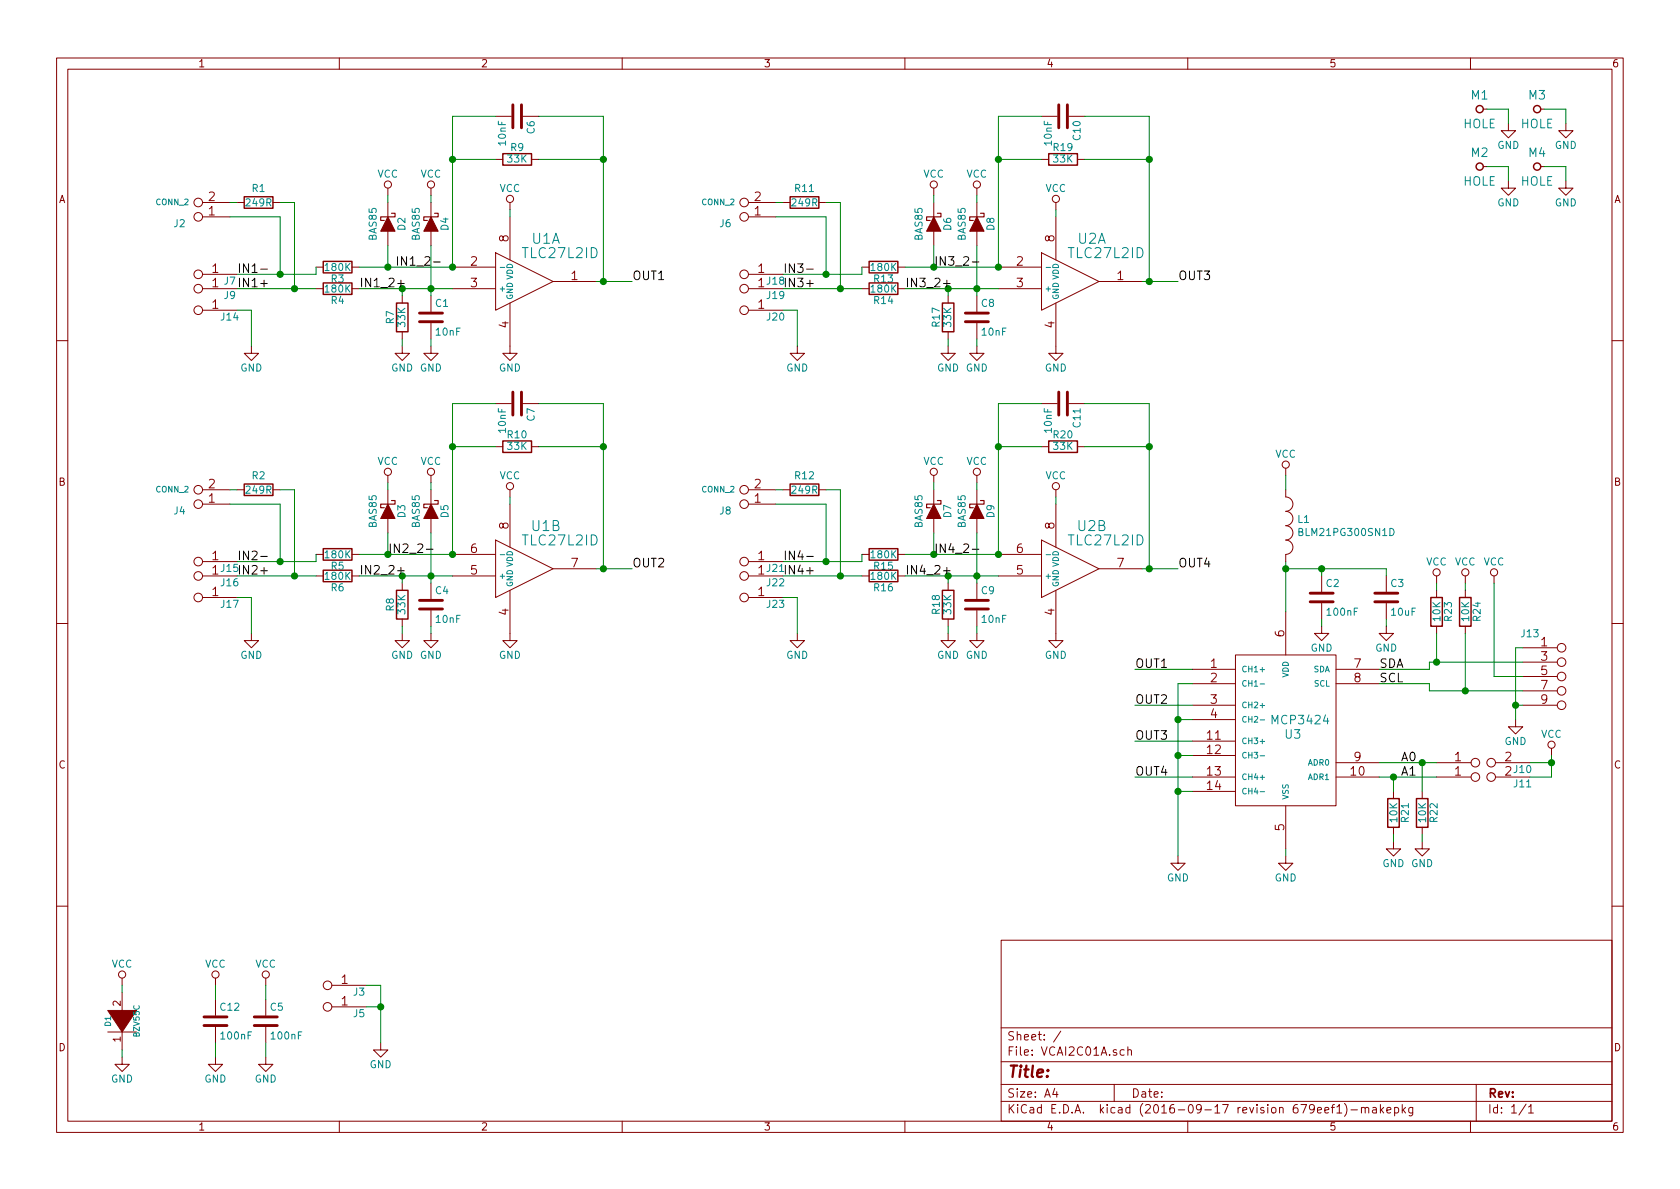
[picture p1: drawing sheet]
<svg xmlns="http://www.w3.org/2000/svg" width="297mm" height="210mm" viewBox="0 0 297 210" stroke-linecap="round" stroke-linejoin="round" font-family="sans-serif">
<g fill="none" stroke="#840000" stroke-width=".18">
<path d="M10 10.3h277v189.9h-277zM12 12.2h273v186.1h-273zM60 10.3v1.9M110 10.3v1.9M160 10.3v1.9M210 10.3v1.9M260 10.3v1.9M262.3 19.3h.6M272.4 19.3h.6M35.8 35.8h4.8M35.8 38.3h4.8M41.9 35.8h1.3"/>
<path d="M48.3 35.8h1.2M68.6 33.3v1.2M68.6 35.8v2.5M76.2 33.3v1.2M76.2 35.8v2.5M87.6 28.2h1.3M87.6 20.6h2.8M90.2 35.8v1.3M90.2 38.3v7.7M92.5 20.6h2.7M94 28.2h1.2M132.3 35.8h4.9"/>
<path d="M132.3 38.3h4.9M138.4 35.8h1.3M144.8 35.8h1.2M165.1 33.3v1.2M165.1 35.8v2.5M172.7 33.3v1.2M172.7 35.8v2.5M184.1 28.2h1.3M184.1 20.6h2.8M186.7 35.8v1.3M186.7 38.3v7.7M189 20.6h2.8"/>
<path d="M190.5 28.2h1.3M262.3 29.5h.6M266.7 21.8v1.3h1.3l-1.3 1.3-1.3-1.3h1.3M266.7 32v1.3h1.3l-1.3 1.2-1.3-1.2h1.3M272.4 29.5h.6M276.9 21.8v1.3h1.2l-1.2 1.3-1.3-1.3h1.3M276.9 32v1.3h1.2l-1.2 1.2-1.3-1.2h1.3M35.8 51h6.1M35.8 48.5h6.1M35.8 54.9h6.1M55.9 47.2h1.2M55.9 51h1.2"/>
<path d="M62.2 47.2h1.3M62.2 51h1.3M68.6 40.9v2.5M71.1 52.3v1.3M71.1 58.7v1.2M76.2 40.9v2.5M76.2 52.3v2.8M76.2 57.1v2.8M80 47.2h7.6M80 51h7.6M87.6 44.7l10.2 5.1-10.2 5.1zM90.2 53.6v8.9h1.2l-1.2 1.2-1.3-1.2h1.3"/>
<path d="M97.8 49.8h7.6M132.3 51h6.1M132.3 48.5h6.1M132.3 54.9h6.1M152.4 47.2h1.3M152.4 51h1.3M158.7 47.2h1.3M158.7 51h1.3M165.1 40.9v2.5M167.6 52.3v1.3M167.6 58.7v1.2M172.7 40.9v2.5"/>
<path d="M172.7 52.3v2.8M172.7 57.1v2.8M176.5 47.2h7.6M176.5 51h7.6M184.1 44.7l10.2 5.1-10.2 5.1zM186.7 53.6v8.9h1.3l-1.3 1.2-1.3-1.2h1.3M194.3 49.8h7.6M10 60.2h2M44.4 61.2v1.3h1.3l-1.3 1.2-1.2-1.2h1.2M71.1 61.2v1.3h1.3l-1.3 1.2-1.3-1.2h1.3M76.2 61.2v1.3h1.3l-1.3 1.2-1.3-1.2h1.3M87.6 79h1.3"/>
<path d="M87.6 71.4h2.8M92.5 71.4h2.7M94 79h1.2M141 61.2v1.3h1.2l-1.2 1.2-1.3-1.2h1.3M167.6 61.2v1.3h1.3l-1.3 1.2-1.2-1.2h1.2M172.7 61.2v1.3h1.3l-1.3 1.2-1.3-1.2h1.3M184.1 79h1.3M184.1 71.4h2.8M189 71.4h2.8M190.5 79h1.3M285 60.2h2M35.8 86.6h4.8"/>
<path d="M35.8 89.1h4.8M35.8 99.3h6.1M41.9 86.6h1.3M48.3 86.6h1.2M55.9 98h1.2M62.2 98h1.3M68.6 84.1v1.2M68.6 86.6v2.5M68.6 91.7v2.5M76.2 84.1v1.2M76.2 86.6v2.5M76.2 91.7v2.5"/>
<path d="M80 98h7.6M87.6 95.5l10.2 5.1-10.2 5.1zM90.2 86.6v1.3M90.2 89.1v7.7M132.3 86.6h4.9M132.3 89.1h4.9M132.3 99.3h6.1M138.4 86.6h1.3M144.8 86.6h1.2M152.4 98h1.3M158.7 98h1.3M165.1 84.1v1.2"/>
<path d="M165.1 86.6v2.5M165.1 91.7v2.5M172.7 84.1v1.2M172.7 86.6v2.5M172.7 91.7v2.5M176.5 98h7.6M184.1 95.5l10.2 5.1-10.2 5.1zM186.7 86.6v1.3M186.7 89.1v7.7M227.3 86.6v1.3a1.27 1.27 0 0 1 1.3 1.2 1.27 1.27 0 0 1-1.3 1.3 1.27 1.27 0 0 1 1.3 1.3 1.27 1.27 0 0 1-1.3 1.3 1.27 1.27 0 0 1 1.3 1.2 1.27 1.27 0 0 1-1.3 1.3 1.27 1.27 0 0 1 1.3 1.3 1.27 1.27 0 0 1-1.3 1.2v1.3M227.3 82.8v1.3M10 110.3h2"/>
<path d="M35.8 101.8h6.1M35.8 105.7h6.1M44.4 112v1.3h1.3l-1.3 1.2-1.2-1.2h1.2M55.9 101.8h1.2M62.2 101.8h1.3M71.1 112v1.3h1.3l-1.3 1.2-1.3-1.2h1.3M71.1 103.1v1.3M71.1 109.5v1.2M76.2 112v1.3h1.3l-1.3 1.2-1.3-1.2h1.3M76.2 103.1v2.8M76.2 107.9v2.8M80 101.8h7.6"/>
<path d="M90.2 104.4v8.9h1.2l-1.2 1.2-1.3-1.2h1.3M97.8 100.6h7.6M132.3 101.8h6.1M132.3 105.7h6.1M141 112v1.3h1.2l-1.2 1.2-1.3-1.2h1.3M152.4 101.8h1.3M158.7 101.8h1.3M167.6 112v1.3h1.3l-1.3 1.2-1.2-1.2h1.2M167.6 103.1v1.3M167.6 109.5v1.2M172.7 112v1.3h1.3l-1.3 1.2-1.3-1.2h1.3M172.7 103.1v2.8"/>
<path d="M172.7 107.9v2.8M176.5 101.8h7.6M186.7 104.4v8.9h1.3l-1.3 1.2-1.3-1.2h1.3M194.3 100.6h7.6M210.8 118.4h7.6M218.4 115.8h17.8v26.7h-17.8zM227.3 108.2v7.6M233.7 110.7v1.3h1.2l-1.2 1.3-1.3-1.3h1.3M233.7 101.8v2.8M233.7 106.7v2.8M236.2 118.4h7.6M245.1 110.7v1.3h1.3l-1.3 1.3-1.3-1.3h1.3"/>
<path d="M245.1 101.8v2.8M245.1 106.7v2.8M254 101.8v1.3M254 104.4v1.3M254 110.7v1.3M259.1 101.8v1.3M259.1 104.4v1.3M259.1 110.7v1.3M264.2 101.8v1.3M269.2 114.5h6.1M269.2 117.1h6.1M269.2 119.6h6.1"/>
<path d="M285 110.3h2M210.8 120.9h7.6M210.8 124.7h7.6M210.8 127.2h7.6M210.8 137.4h7.6M210.8 131.1h7.6M210.8 133.6h7.6M210.8 139.9h7.6M236.2 120.9h7.6M236.2 134.9h7.6M236.2 137.4h7.6M246.4 139.9v1.3"/>
<path d="M251.5 139.9v1.3M254 134.9h6.1M254 137.4h6.1M264.4 134.9h6.1M264.4 137.4h6.1M268 127.2v1.3h1.2l-1.2 1.3-1.3-1.3h1.3M269.2 124.7h6.1M269.2 122.2h6.1M274.3 132.3v1.3M208.3 151.4v1.2h1.2l-1.2 1.3-1.3-1.3h1.3M227.3 151.4v1.2h1.3l-1.3 1.3-1.2-1.3h1.2M227.3 142.5v7.6"/>
<path d="M246.4 148.8v1.3h1.2l-1.2 1.3-1.3-1.3h1.3M246.4 146.3v1.3M251.5 148.8v1.3h1.2l-1.2 1.3-1.3-1.3h1.3M251.5 146.3v1.3M10 160.2h2M21.6 173v1.2M21.6 175.5v3.8M38.1 173v1.2M38.1 176.8v2.8M47 173v1.2M47 176.8v2.8M58.7 178h6.1"/>
<path d="M58.7 174.2h6.1M177 166.3h108v32h-108zM285 160.2h2M19 182.5h5.1M21.6 186.9v1.3h1.3l-1.3 1.3-1.3-1.3h1.3M21.6 181.9v3.8M38.1 186.9v1.3h1.3l-1.3 1.3-1.3-1.3h1.3M38.1 181.6v2.8M47 186.9v1.3h1.3l-1.3 1.3-1.3-1.3h1.3M47 181.6v2.8M60 198.3v1.9M67.3 184.4v1.3h1.3l-1.3 1.2-1.3-1.2h1.3"/>
<path d="M110 198.3v1.9M160 198.3v1.9M177 194.8h108M177 191.8h108M177 187.8h108M177 181.8h108M186.5 192.5l-.4 1h1M186.8 193v1M187.6 182.3l-1.3 2M197 191.8v3M198.8 185.7l-.5-.1-.3 .3 .1 .6 .2 .1 .5-.1M199.4 185.7h.1a.37 .37 0 0 1 .6 .1v.8"/>
<path d="M199.4 185.1v1.5M210 198.3v1.9M234.2 196.3l.7-.1v-.3l-.5-.1-.2 .2 .1 .7h.6M235.4 195.8h.5M235.9 195.3l-.3 .2v1.3M236.4 195.8l.4-.5v1.5M236.4 196.8h.8M237.7 195.1a1.71 1.71 0 0 1 0 2.3M238.9 196.3h1.1M240.7 196l.1-.1a.37 .37 0 0 1 .6 .1v.8M240.7 195.8v1M241.4 196v-.1a.37 .37 0 0 1 .6 .1v.8"/>
<path d="M242.7 195.9h.6l.1 .9M243.4 196.2l-.5 .1-.3 .2 .3 .3 .5-.1M244.1 195.3v1.5M244.2 196.3l.5 .5M244.7 195.8l-.6 .6M245.2 196.3l.7-.1v-.3l-.5-.1-.2 .2 .1 .7h.6M246.6 195.9l.4-.1 .3 .3-.1 .6-.2 .1-.4-.1M246.6 195.8v1.5M247.9 195.3v1.5M248.1 196.3l.4 .5M248.5 195.8l-.6 .6M249.8 195.8v1.2l-.3 .3h-.4"/>
<path d="M249.8 195.9l-.4-.1-.3 .3v.6l.3 .1 .4-.1M260 198.3v1.9M261 191.8v6.5M269.8 195.2l-1.2 2M270.3 195.8l.4-.5v1.5M270.3 196.8h.8"/>
<circle cx="35.1" cy="38.3" r=".76"/>
<circle cx="35.1" cy="35.8" r=".76"/>
<circle cx="68.6" cy="32.6" r=".63"/>
<circle cx="76.2" cy="32.6" r=".63"/>
<circle cx="90.2" cy="35.2" r=".63"/>
<circle cx="131.6" cy="38.3" r=".76"/>
<circle cx="131.6" cy="35.8" r=".76"/>
<circle cx="165.1" cy="32.6" r=".63"/>
<circle cx="172.7" cy="32.6" r=".63"/>
<circle cx="186.7" cy="35.2" r=".63"/>
<circle cx="35.1" cy="54.9" r=".76"/>
<circle cx="35.1" cy="48.5" r=".76"/>
<circle cx="35.1" cy="51" r=".76"/>
<circle cx="131.6" cy="48.5" r=".76"/>
<circle cx="131.6" cy="51" r=".76"/>
<circle cx="131.6" cy="54.9" r=".76"/>
<circle cx="35.1" cy="86.6" r=".76"/>
<circle cx="35.1" cy="89.1" r=".76"/>
<circle cx="35.1" cy="99.3" r=".76"/>
<circle cx="68.6" cy="83.4" r=".63"/>
<circle cx="76.2" cy="83.4" r=".63"/>
<circle cx="90.2" cy="86" r=".63"/>
<circle cx="131.6" cy="89.1" r=".76"/>
<circle cx="131.6" cy="86.6" r=".76"/>
<circle cx="131.6" cy="99.3" r=".76"/>
<circle cx="165.1" cy="83.4" r=".63"/>
<circle cx="172.7" cy="83.4" r=".63"/>
<circle cx="186.7" cy="86" r=".63"/>
<circle cx="227.3" cy="82.2" r=".63"/>
<circle cx="35.1" cy="101.8" r=".76"/>
<circle cx="35.1" cy="105.7" r=".76"/>
<circle cx="131.6" cy="105.7" r=".76"/>
<circle cx="131.6" cy="101.8" r=".76"/>
<circle cx="254" cy="101.2" r=".63"/>
<circle cx="259.1" cy="101.2" r=".63"/>
<circle cx="264.2" cy="101.2" r=".63"/>
<circle cx="276.1" cy="119.6" r=".76"/>
<circle cx="276.1" cy="114.5" r=".76"/>
<circle cx="276.1" cy="117.1" r=".76"/>
<circle cx="260.9" cy="134.9" r=".76"/>
<circle cx="260.9" cy="137.4" r=".76"/>
<circle cx="263.7" cy="137.4" r=".76"/>
<circle cx="263.7" cy="134.9" r=".76"/>
<circle cx="274.3" cy="131.7" r=".63"/>
<circle cx="276.1" cy="122.2" r=".76"/>
<circle cx="276.1" cy="124.7" r=".76"/>
<circle cx="21.6" cy="172.3" r=".63"/>
<circle cx="38.1" cy="172.3" r=".63"/>
<circle cx="47" cy="172.3" r=".63"/>
<circle cx="57.9" cy="178" r=".76"/>
<circle cx="57.9" cy="174.2" r=".76"/>
</g>
<g fill="#840000" stroke="#840000" stroke-width=".18">
<path d="M19 178.7h5.1l-2.5 3.8z"/>
<path d="M68.6 38.3l1.2 2.6h-2.5z"/>
<path d="M76.2 38.3l1.3 2.6h-2.6z"/>
<path d="M68.6 89.1l1.2 2.6h-2.5z"/>
<path d="M76.2 89.1l1.3 2.6h-2.6z"/>
<path d="M165.1 38.3l1.3 2.6h-2.6z"/>
<path d="M172.7 38.3l1.3 2.6h-2.6z"/>
<path d="M165.1 89.1l1.3 2.6h-2.6z"/>
<path d="M172.7 89.1l1.3 2.6h-2.6z"/>
</g>
<g fill="none" stroke="#840000" stroke-width=".51">
<path d="M90.7 18.5v4.1M92.2 18.5v4.1M187.2 18.5v4.1M188.7 18.5v4.1M74.2 56.9h4M74.2 55.4h4M170.7 56.9h4.1M170.7 55.4h4.1M90.7 69.3v4.1M92.2 69.3v4.1M187.2 69.3v4.1M188.7 69.3v4.1"/>
<path d="M74.2 107.7h4M74.2 106.2h4M170.7 107.7h4.1M170.7 106.2h4.1M231.6 106.4h4.1M231.6 104.9h4.1M243.1 106.4h4M243.1 104.9h4M36.1 179.8h4M45 179.8h4M36.1 181.4h4M45 181.4h4"/>
</g>
<g fill="none" stroke="#840000" stroke-width=".25">
<path d="M43.2 34.8h5.1v2h-5.1zM88.9 27.2h5.1v2h-5.1zM139.7 34.8h5.1v2h-5.1zM185.4 27.2h5.1v2h-5.1zM57.1 46.2h5.1v2.1h-5.1zM57.1 50h5.1v2.1h-5.1zM70.1 53.6h2v5.1h-2zM153.7 46.2h5v2.1h-5zM153.7 50h5v2.1h-5zM166.6 53.6h2.1v5.1h-2.1zM88.9 78h5.1v2h-5.1zM185.4 78h5.1v2h-5.1z"/>
<path d="M43.2 85.6h5.1v2h-5.1zM57.1 97h5.1v2.1h-5.1zM139.7 85.6h5.1v2h-5.1zM153.7 97h5v2.1h-5zM57.1 100.8h5.1v2.1h-5.1zM70.1 104.4h2v5.1h-2zM153.7 100.8h5v2.1h-5zM166.6 104.4h2.1v5.1h-2.1zM253 105.7h2v5h-2zM258.1 105.7h2v5h-2zM245.4 141.2h2v5.1h-2zM250.4 141.2h2.1v5.1h-2.1z"/>
<circle cx="261.6" cy="19.3" r=".63"/>
<circle cx="271.8" cy="19.3" r=".63"/>
<circle cx="261.6" cy="29.5" r=".63"/>
<circle cx="271.8" cy="29.5" r=".63"/>
</g>
<g fill="none" stroke="#008484" stroke-width=".18">
<path d="M88.4 47.3h.8M185 47.3h.8M88.4 98.1h.8M185 98.1h.8M245.7 93.4a.64 .64 0 0 1 .8 .7 .64 .64 0 0 1-.8 .6zM222.8 118.4h.8M222.8 120.9h.8M222.8 124.8h.8M222.8 127.3h.8M222.8 131.1h.8M222.8 133.6h.8M222.8 137.5h.8"/>
<path d="M222.8 140h.8"/>
</g>
<path d="M69.2 37.7h.6v.6h-2.5v.7h.6M76.8 37.7h.7v.6h-2.6v.7h.7M165.7 37.7h.7v.6h-2.6v.7h.7M173.4 37.7h.6v.6h-2.6v.7h.7M69.2 88.5h.6v.6h-2.5v.7h.6M76.8 88.5h.7v.6h-2.6v.7h.7M165.7 88.5h.7v.6h-2.6v.7h.7M173.4 88.5h.6v.6h-2.6v.7h.7" fill="none" stroke="#840000" stroke-width=".2"/>
<g fill="none" stroke="#008400" stroke-width=".18">
<path d="M262.9 19.3h3.8v2.5M273 19.3h3.9v2.5M40.6 35.8h1.3M40.6 38.3h8.9v10.2M49.5 35.8h2.6v15.2M68.6 34.5v1.3M76.2 34.5v1.3M80 28.2h7.6M87.6 20.6h-7.6v26.6h-16.5M90.2 37.1v1.2M95.2 28.2h11.5M95.2 20.6h11.5v29.2"/>
<path d="M137.2 35.8h1.2M137.2 38.3h8.8v10.2M146 35.8h2.6v15.2M165.1 34.5v1.3M172.7 34.5v1.3M176.5 28.2h7.6M184.1 20.6h-7.6v26.6h-16.5M186.7 37.1v1.2M191.8 28.2h11.4M191.8 20.6h11.4v29.2M262.9 29.5h3.8v2.5M273 29.5h3.9v2.5"/>
<path d="M41.9 51h14M41.9 54.9h2.5v6.3M55.9 47.2v1.3h-14M63.5 51h16.5M68.6 43.4v3.8M71.1 51v1.3M71.1 59.9v1.3M76.2 43.4v8.9M76.2 59.9v1.3M105.4 49.8h6.4M138.4 51h14M138.4 54.9h2.6v6.3"/>
<path d="M152.4 47.2v1.3h-14M160 51h16.5M165.1 43.4v3.8M167.6 51v1.3M167.6 59.9v1.3M172.7 43.4v8.9M172.7 59.9v1.3M201.9 49.8h6.4M80 79h7.6M87.6 71.4h-7.6v26.6h-16.5M95.2 71.4h11.5v29.2M95.2 79h11.5"/>
<path d="M176.5 79h7.6M184.1 71.4h-7.6v26.6h-16.5M191.8 79h11.4M191.8 71.4h11.4v29.2M40.6 89.1h8.9v10.2M40.6 86.6h1.3M49.5 86.6h2.6v15.2M55.9 98v1.3h-14M68.6 85.3v1.3M68.6 94.2v3.8M76.2 85.3v1.3M76.2 94.2v8.9"/>
<path d="M90.2 87.9v1.2M137.2 86.6h1.2M137.2 89.1h8.8v10.2M146 86.6h2.6v15.2M152.4 98v1.3h-14M165.1 85.3v1.3M165.1 94.2v3.8M172.7 85.3v1.3M172.7 94.2v8.9M186.7 87.9v1.2M227.3 84.1v2.5M227.3 99.3v8.9"/>
<path d="M41.9 101.8h14M41.9 105.7h2.5v6.3M63.5 101.8h16.5M71.1 101.8v1.3M71.1 110.7v1.3M76.2 110.7v1.3M105.4 100.6h6.4M138.4 101.8h14M138.4 105.7h2.6v6.3M160 101.8h16.5M167.6 101.8v1.3M167.6 110.7v1.3"/>
<path d="M172.7 110.7v1.3M200.7 118.4h10.1M201.9 100.6h6.4M227.3 100.6h17.8v1.2M233.7 100.6v1.2M233.7 109.5v1.2M245.1 109.5v1.2M254 103.1v1.3M254 112v5.1M259.1 103.1v1.3M259.1 112v10.2M264.2 103.1v16.5h5"/>
<path d="M269.2 117.1h-16.5v1.3h-8.9M269.2 114.5h-1.2v12.7M200.7 124.7h10.1M200.7 131.1h10.1M200.7 137.4h10.1M208.3 127.2h2.5M208.3 133.6h2.5M208.3 139.9h2.5M210.8 120.9h-2.5v30.5M243.8 120.9h8.9v1.3h16.5M243.8 137.4h10.2M243.8 134.9h10.2"/>
<path d="M246.4 137.4v2.5M251.5 134.9v5M268 124.7h1.2M270.5 134.9h3.8M274.3 133.6v3.8h-3.8M227.3 150.1v1.3M246.4 147.6v1.2M251.5 147.6v1.2M21.6 174.2v1.3M38.1 174.2v2.6M47 174.2v2.6M64.8 178h2.5"/>
<path d="M64.8 174.2h2.5v10.2M21.6 185.7v1.2M38.1 184.4v2.5M47 184.4v2.5"/>
</g>
<g fill="#008400" stroke="#008400" stroke-width=".25">
<circle cx="71.1" cy="51" r=".51"/>
<circle cx="76.2" cy="51" r=".51"/>
<circle cx="68.6" cy="47.2" r=".51"/>
<circle cx="52.1" cy="51" r=".51"/>
<circle cx="49.5" cy="48.5" r=".51"/>
<circle cx="106.7" cy="49.8" r=".51"/>
<circle cx="80" cy="28.2" r=".51"/>
<circle cx="106.7" cy="28.2" r=".51"/>
<circle cx="71.1" cy="101.8" r=".51"/>
<circle cx="76.2" cy="101.8" r=".51"/>
<circle cx="52.1" cy="101.8" r=".51"/>
<circle cx="49.5" cy="99.3" r=".51"/>
<circle cx="106.7" cy="100.6" r=".51"/>
<circle cx="80" cy="79" r=".51"/>
<circle cx="106.7" cy="79" r=".51"/>
<circle cx="167.6" cy="51" r=".51"/>
<circle cx="172.7" cy="51" r=".51"/>
<circle cx="148.6" cy="51" r=".51"/>
<circle cx="146.1" cy="48.5" r=".51"/>
<circle cx="203.2" cy="49.8" r=".51"/>
<circle cx="176.5" cy="28.2" r=".51"/>
<circle cx="203.2" cy="28.2" r=".51"/>
<circle cx="167.6" cy="101.8" r=".51"/>
<circle cx="172.7" cy="101.8" r=".51"/>
<circle cx="148.6" cy="101.8" r=".51"/>
<circle cx="146.1" cy="99.3" r=".51"/>
<circle cx="203.2" cy="100.6" r=".51"/>
<circle cx="176.5" cy="79" r=".51"/>
<circle cx="203.2" cy="79" r=".51"/>
<circle cx="176.5" cy="98" r=".51"/>
<circle cx="176.5" cy="47.2" r=".51"/>
<circle cx="80" cy="47.2" r=".51"/>
<circle cx="80" cy="98" r=".51"/>
<circle cx="208.3" cy="127.2" r=".51"/>
<circle cx="208.3" cy="133.6" r=".51"/>
<circle cx="208.3" cy="139.9" r=".51"/>
<circle cx="268" cy="124.7" r=".51"/>
<circle cx="254" cy="117.1" r=".51"/>
<circle cx="246.4" cy="137.4" r=".51"/>
<circle cx="251.5" cy="134.9" r=".51"/>
<circle cx="274.3" cy="134.9" r=".51"/>
<circle cx="67.3" cy="178" r=".51"/>
<circle cx="259.1" cy="122.2" r=".51"/>
<circle cx="227.3" cy="100.6" r=".51"/>
<circle cx="233.7" cy="100.6" r=".51"/>
</g>
<g fill="none" stroke="#000" stroke-width=".18">
<path d="M46.1 47.6h1.2M46.1 50.1h1.2M70.3 50.1h1.2M76.7 46.3h1.1M142.6 47.6h1.2M142.6 50.1h1.2M166.8 50.1h1.2M171.9 46.3h1.2M46.1 98.4h1.2M75.4 97.1h1.2M142.6 98.4h1.2M171.9 97.1h1.2"/>
<path d="M46.1 100.9h1.2M70.3 100.9h1.2M142.6 100.9h1.2M166.8 100.9h1.2"/>
</g>
<text font-size="2.8" fill="#840000" x="178" y="190.5">Title:</text>
<g font-size="2.5" fill="#008484">
<text x="92.6" y="45.7">TLC27L2ID</text>
<text x="94.1" y="43.1">U1A</text>
<text x="189.1" y="45.7">TLC27L2ID</text>
<text x="190.6" y="43.1">U2A</text>
<text x="94.1" y="93.9">U1B</text>
<text x="190.6" y="93.9">U2B</text>
<text x="92.6" y="96.5">TLC27L2ID</text>
<text x="189.1" y="96.5">TLC27L2ID</text>
</g>
<g font-size="2.1" fill="#008484">
<text x="260.1" y="17.6">M1</text>
<text x="270.3" y="17.6">M3</text>
<text x="258.7" y="22.7">HOLE</text>
<text x="268.8" y="22.7">HOLE</text>
<text x="260.1" y="27.8">M2</text>
<text x="270.3" y="27.8">M4</text>
<text x="258.7" y="32.8">HOLE</text>
<text x="268.8" y="32.8">HOLE</text>
<text x="225.1" y="128.1">MCP3424</text>
<text x="227.3" y="130.6">U3</text>
</g>
<g font-size="2.1" fill="#840000">
<text x="36.9" y="35.6">2</text>
<text x="133.4" y="35.6">2</text>
<text x="36.9" y="38.1">1</text>
<text x="133.4" y="38.1">1</text>
<text x="83.2" y="47">2</text>
<text x="89.9" y="42.7" transform="rotate(-90 89.9 42.7)">8</text>
<text x="179.8" y="47">2</text>
<text x="186.4" y="42.7" transform="rotate(-90 186.4 42.7)">8</text>
<text x="37.5" y="48.3">1</text>
<text x="37.5" y="50.8">1</text>
<text x="83.2" y="50.8">3</text>
<text x="101" y="49.5">1</text>
<text x="134" y="48.3">1</text>
<text x="134" y="50.8">1</text>
<text x="179.8" y="50.8">3</text>
<text x="197.5" y="49.5">1</text>
<text x="37.5" y="54.6">1</text>
<text x="89.9" y="58" transform="rotate(-90 89.9 58)">4</text>
<text x="134" y="54.6">1</text>
<text x="186.4" y="58" transform="rotate(-90 186.4 58)">4</text>
<text x="36.9" y="88.9">1</text>
<text x="36.9" y="86.4">2</text>
<text x="133.4" y="88.9">1</text>
<text x="133.4" y="86.4">2</text>
<text x="89.9" y="93.5" transform="rotate(-90 89.9 93.5)">8</text>
<text x="186.4" y="93.5" transform="rotate(-90 186.4 93.5)">8</text>
<text x="37.5" y="99.1">1</text>
<text x="37.5" y="101.6">1</text>
<text x="83.2" y="101.6">5</text>
<text x="83.2" y="97.8">6</text>
<text x="101" y="100.3">7</text>
<text x="134" y="99.1">1</text>
<text x="134" y="101.6">1</text>
<text x="179.8" y="101.6">5</text>
<text x="179.8" y="97.8">6</text>
<text x="197.5" y="100.3">7</text>
<text x="37.5" y="105.4">1</text>
<text x="134" y="105.4">1</text>
<text x="89.9" y="108.8" transform="rotate(-90 89.9 108.8)">4</text>
<text x="186.4" y="108.8" transform="rotate(-90 186.4 108.8)">4</text>
<text x="227.1" y="112.6" transform="rotate(-90 227.1 112.6)">6</text>
<text x="214" y="118.1">1</text>
<text x="239.4" y="118.1">7</text>
<text x="272.5" y="114.3">1</text>
<text x="272.5" y="116.8">3</text>
<text x="272.5" y="119.4">5</text>
<text x="214" y="120.6">2</text>
<text x="214" y="124.5">3</text>
<text x="239.4" y="120.6">8</text>
<text x="272.5" y="121.9">7</text>
<text x="272.5" y="124.5">9</text>
<text x="213.5" y="130.8">11</text>
<text x="214" y="127">4</text>
<text x="213.5" y="133.3">12</text>
<text x="213.5" y="137.2">13</text>
<text x="238.9" y="137.2">10</text>
<text x="239.4" y="134.6">9</text>
<text x="257.2" y="134.6">1</text>
<text x="257.2" y="137.2">1</text>
<text x="266.1" y="134.6">2</text>
<text x="266.1" y="137.2">2</text>
<text x="213.5" y="139.7">14</text>
<text x="227.1" y="146.9" transform="rotate(-90 227.1 146.9)">5</text>
<text x="60.4" y="174">1</text>
<text x="60.4" y="177.8">1</text>
<text x="178" y="184">Sheet: /</text>
<text x="178" y="186.7">File: VCAI2C01A.sch</text>
<text x="178" y="196.9">KiCad E.D.A. kicad (2016-09-17 revision 679eef1)-makepkg</text>
<text x="178" y="194.1">Size: A4</text>
<text x="200" y="194.1">Date:</text>
<text x="263" y="194.1">Rev:</text>
<text x="263" y="196.9">Id: 1/1</text>
</g>
<g font-size="2.1">
<text x="69.8" y="47">IN1_2-</text>
<text x="165.1" y="47">IN3_2-</text>
<text x="41.9" y="48.3">IN1-</text>
<text x="41.9" y="50.8">IN1+</text>
<text x="63.5" y="50.8">IN1_2+</text>
<text x="111.8" y="49.5">OUT1</text>
<text x="138.4" y="48.3">IN3-</text>
<text x="138.4" y="50.8">IN3+</text>
<text x="160" y="50.8">IN3_2+</text>
<text x="208.3" y="49.5">OUT3</text>
<text x="41.9" y="99.1">IN2-</text>
<text x="41.9" y="101.6">IN2+</text>
<text x="63.5" y="101.6">IN2_2+</text>
<text x="68.6" y="97.8">IN2_2-</text>
<text x="111.8" y="100.3">OUT2</text>
<text x="138.4" y="99.1">IN4-</text>
<text x="138.4" y="101.6">IN4+</text>
<text x="160" y="101.6">IN4_2+</text>
<text x="165.1" y="97.8">IN4_2-</text>
<text x="208.3" y="100.3">OUT4</text>
<text x="200.7" y="118.1">OUT1</text>
<text x="243.8" y="118.1">SDA</text>
<text x="200.7" y="124.5">OUT2</text>
<text x="243.8" y="120.6">SCL</text>
<text x="200.7" y="130.8">OUT3</text>
<text x="200.7" y="137.2">OUT4</text>
<text x="247.6" y="134.6">A0</text>
<text x="247.6" y="137.2">A1</text>
</g>
<g font-size="1.8" fill="#840000">
<text x="35" y="11.9">1</text>
<text x="85" y="11.9">2</text>
<text x="135" y="11.9">3</text>
<text x="185" y="11.9">4</text>
<text x="235" y="11.9">5</text>
<text x="285" y="11.9">6</text>
<text x="10.4" y="35.9">A</text>
<text x="285.4" y="35.9">A</text>
<text x="10.4" y="85.9">B</text>
<text x="285.4" y="85.9">B</text>
<text x="10.4" y="135.9">C</text>
<text x="285.4" y="135.9">C</text>
<text x="21.3" y="177.9" transform="rotate(-90 21.3 177.9)">2</text>
<text x="10.4" y="185.9">D</text>
<text x="21.3" y="184.2" transform="rotate(-90 21.3 184.2)">1</text>
<text x="285.4" y="185.9">D</text>
<text x="35" y="199.9">1</text>
<text x="85" y="199.9">2</text>
<text x="135" y="199.9">3</text>
<text x="185" y="199.9">4</text>
<text x="235" y="199.9">5</text>
<text x="285" y="199.9">6</text>
</g>
<g font-size="1.8" fill="#008484">
<text x="94.5" y="23.6" transform="rotate(-90 94.5 23.6)">C6</text>
<text x="89.5" y="25.6" transform="rotate(-90 89.5 25.6)">10nF</text>
<text x="89.8" y="28.7">33K</text>
<text x="90.3" y="26.7">R9</text>
<text x="186" y="25.6" transform="rotate(-90 186 25.6)">10nF</text>
<text x="186.3" y="26.7">R19</text>
<text x="186.3" y="28.7">33K</text>
<text x="191.1" y="24.7" transform="rotate(-90 191.1 24.7)">C10</text>
<text x="264.7" y="26.3">GND</text>
<text x="274.9" y="26.3">GND</text>
<text x="44.6" y="34">R1</text>
<text x="66.7" y="31.4">VCC</text>
<text x="74.3" y="31.4">VCC</text>
<text x="88.3" y="34">VCC</text>
<text x="140.6" y="34">R11</text>
<text x="163.2" y="31.4">VCC</text>
<text x="170.9" y="31.4">VCC</text>
<text x="184.8" y="34">VCC</text>
<text x="30.8" y="40.2">J2</text>
<text x="43.6" y="36.5">249R</text>
<text x="71.7" y="40.7" transform="rotate(-90 71.7 40.7)">D2</text>
<text x="79.3" y="40.7" transform="rotate(-90 79.3 40.7)">D4</text>
<text x="127.3" y="40.2">J6</text>
<text x="140.1" y="36.5">249R</text>
<text x="168.2" y="40.7" transform="rotate(-90 168.2 40.7)">D6</text>
<text x="175.8" y="40.7" transform="rotate(-90 175.8 40.7)">D8</text>
<text x="264.7" y="36.5">GND</text>
<text x="274.9" y="36.5">GND</text>
<text x="57.6" y="47.9">180K</text>
<text x="66.6" y="42.5" transform="rotate(-90 66.6 42.5)">BAS85</text>
<text x="74.2" y="42.5" transform="rotate(-90 74.2 42.5)">BAS85</text>
<text x="154.1" y="47.9">180K</text>
<text x="163.1" y="42.5" transform="rotate(-90 163.1 42.5)">BAS85</text>
<text x="170.7" y="42.5" transform="rotate(-90 170.7 42.5)">BAS85</text>
<text x="39.7" y="50.3">J7</text>
<text x="39.7" y="52.9">J9</text>
<text x="57.6" y="51.7">180K</text>
<text x="58.6" y="50">R3</text>
<text x="58.6" y="53.8">R4</text>
<text x="135.7" y="52.9">J19</text>
<text x="154.1" y="51.7">180K</text>
<text x="154.6" y="50">R13</text>
<text x="154.6" y="53.8">R14</text>
<text x="39.1" y="56.7">J14</text>
<text x="69.6" y="57.2" transform="rotate(-90 69.6 57.2)">R7</text>
<text x="71.7" y="57.8" transform="rotate(-90 71.7 57.8)">33K</text>
<text x="77" y="54.3">C1</text>
<text x="77.2" y="59.4">10nF</text>
<text x="135.7" y="56.7">J20</text>
<text x="166.2" y="57.8" transform="rotate(-90 166.2 57.8)">R17</text>
<text x="168.2" y="57.8" transform="rotate(-90 168.2 57.8)">33K</text>
<text x="173.6" y="54.3">C8</text>
<text x="173.7" y="59.4">10nF</text>
<text x="42.5" y="65.7">GND</text>
<text x="69.2" y="65.7">GND GND</text>
<text x="88.2" y="65.7">GND</text>
<text x="139" y="65.7">GND</text>
<text x="165.7" y="65.7">GND GND</text>
<text x="184.7" y="65.7">GND</text>
<text x="89.5" y="76.4" transform="rotate(-90 89.5 76.4)">10nF</text>
<text x="89.8" y="77.5">R10</text>
<text x="94.5" y="74.4" transform="rotate(-90 94.5 74.4)">C7</text>
<text x="186" y="76.4" transform="rotate(-90 186 76.4)">10nF</text>
<text x="186.3" y="77.5">R20</text>
<text x="191.1" y="75.5" transform="rotate(-90 191.1 75.5)">C11</text>
<text x="66.7" y="82.2">VCC</text>
<text x="74.3" y="82.2">VCC</text>
<text x="89.8" y="79.5">33K</text>
<text x="163.2" y="82.2">VCC</text>
<text x="170.9" y="82.2">VCC</text>
<text x="186.3" y="79.5">33K</text>
<text x="225.5" y="80.9">VCC</text>
<text x="43.6" y="87.3">249R</text>
<text x="44.6" y="84.8">R2</text>
<text x="88.3" y="84.8">VCC</text>
<text x="140.1" y="87.3">249R</text>
<text x="140.6" y="84.8">R12</text>
<text x="184.8" y="84.8">VCC</text>
<text x="30.8" y="91">J4</text>
<text x="66.6" y="93.3" transform="rotate(-90 66.6 93.3)">BAS85</text>
<text x="71.7" y="91.5" transform="rotate(-90 71.7 91.5)">D3</text>
<text x="74.2" y="93.3" transform="rotate(-90 74.2 93.3)">BAS85</text>
<text x="79.3" y="91.5" transform="rotate(-90 79.3 91.5)">D5</text>
<text x="127.3" y="91">J8</text>
<text x="163.1" y="93.3" transform="rotate(-90 163.1 93.3)">BAS85</text>
<text x="168.2" y="91.5" transform="rotate(-90 168.2 91.5)">D7</text>
<text x="170.7" y="93.3" transform="rotate(-90 170.7 93.3)">BAS85</text>
<text x="175.8" y="91.5" transform="rotate(-90 175.8 91.5)">D9</text>
<text x="229.5" y="92.5">L1</text>
<text x="230" y="94.8">BLM21PG300SN1D</text>
<text x="57.6" y="98.7">180K</text>
<text x="58.6" y="100.8">R5</text>
<text x="135.7" y="101.1">J21</text>
<text x="154.1" y="98.7">180K</text>
<text x="154.6" y="100.8">R15</text>
<text x="252.1" y="100">VCC</text>
<text x="257.2" y="100">VCC</text>
<text x="262.3" y="100">VCC</text>
<text x="39.1" y="103.7">J16</text>
<text x="39.1" y="107.5">J17</text>
<text x="57.6" y="102.5">180K</text>
<text x="58.6" y="104.6">R6</text>
<text x="77" y="105.1">C4</text>
<text x="135.7" y="103.7">J22</text>
<text x="135.7" y="107.5">J23</text>
<text x="154.1" y="102.5">180K</text>
<text x="154.6" y="104.6">R16</text>
<text x="173.6" y="105.1">C9</text>
<text x="234.5" y="103.8">C2</text>
<text x="245.9" y="103.8">C3</text>
<text x="69.6" y="108" transform="rotate(-90 69.6 108)">R8</text>
<text x="71.7" y="108.6" transform="rotate(-90 71.7 108.6)">33K</text>
<text x="77.2" y="110.2">10nF</text>
<text x="166.2" y="108.6" transform="rotate(-90 166.2 108.6)">R18</text>
<text x="168.2" y="108.6" transform="rotate(-90 168.2 108.6)">33K</text>
<text x="173.7" y="110.2">10nF</text>
<text x="234.8" y="108.9">100nF</text>
<text x="246.1" y="108.9">10uF</text>
<text x="254.7" y="109.8" transform="rotate(-90 254.7 109.8)">10K</text>
<text x="256.7" y="109.8" transform="rotate(-90 256.7 109.8)">R23</text>
<text x="259.8" y="109.8" transform="rotate(-90 259.8 109.8)">10K</text>
<text x="261.8" y="109.8" transform="rotate(-90 261.8 109.8)">R24</text>
<text x="269" y="112.7">J13</text>
<text x="42.5" y="116.5">GND</text>
<text x="69.2" y="116.5">GND GND</text>
<text x="88.2" y="116.5">GND</text>
<text x="139" y="116.5">GND</text>
<text x="165.7" y="116.5">GND GND</text>
<text x="184.7" y="116.5">GND</text>
<text x="231.7" y="115.2">GND</text>
<text x="243.2" y="115.2">GND</text>
<text x="266" y="131.7">GND</text>
<text x="272.5" y="130.5">VCC</text>
<text x="267.7" y="136.7">J10</text>
<text x="267.7" y="139.2">J11</text>
<text x="247.1" y="145.4" transform="rotate(-90 247.1 145.4)">10K</text>
<text x="249.1" y="145.4" transform="rotate(-90 249.1 145.4)">R21</text>
<text x="252.1" y="145.4" transform="rotate(-90 252.1 145.4)">10K</text>
<text x="254.2" y="145.4" transform="rotate(-90 254.2 145.4)">R22</text>
<text x="206.3" y="155.9">GND</text>
<text x="225.4" y="155.9">GND</text>
<text x="244.4" y="153.3">GND GND</text>
<text x="19.7" y="171.1">VCC</text>
<text x="36.2" y="171.1">VCC</text>
<text x="45.1" y="171.1">VCC</text>
<text x="39" y="178.7">C12</text>
<text x="47.8" y="178.7">C5</text>
<text x="62.5" y="179.9">J5</text>
<text x="62.5" y="176.1">J3</text>
<text x="39.2" y="183.8">100nF</text>
<text x="48.1" y="183.8">100nF</text>
<text x="19.6" y="191.4">GND</text>
<text x="36.1" y="191.4">GND</text>
<text x="45" y="191.4">GND</text>
<text x="65.4" y="188.9">GND</text>
</g>
<g font-size="1.8">
<text x="135.7" y="50.3">J18</text>
<text x="39.1" y="101.1">J15</text>
</g>
<g font-size="1.4" fill="#008484">
<text x="27.6" y="36.3">CONN_2</text>
<text x="124.1" y="36.3">CONN_2</text>
<text x="88.1" y="51.6">+</text>
<text x="90.7" y="53.1" transform="rotate(-90 90.7 53.1)">GND VDD</text>
<text x="184.7" y="51.6">+</text>
<text x="187.2" y="53.1" transform="rotate(-90 187.2 53.1)">GND VDD</text>
<text x="27.6" y="87.1">CONN_2</text>
<text x="124.1" y="87.1">CONN_2</text>
<text x="88.1" y="102.4">+</text>
<text x="90.7" y="103.9" transform="rotate(-90 90.7 103.9)">GND VDD</text>
<text x="184.7" y="102.4">+</text>
<text x="187.2" y="103.9" transform="rotate(-90 187.2 103.9)">GND VDD</text>
<text x="219.5" y="118.9">CH1+</text>
<text x="227.8" y="119.8" transform="rotate(-90 227.8 119.8)">VDD</text>
<text x="232.2" y="118.9">SDA</text>
<text x="219.5" y="121.4">CH1-</text>
<text x="219.5" y="125.2">CH2+</text>
<text x="232.4" y="121.4">SCL</text>
<text x="219.5" y="127.8">CH2-</text>
<text x="219.5" y="131.6">CH3+</text>
<text x="219.5" y="134.1">CH3-</text>
<text x="219.5" y="137.9">CH4+</text>
<text x="231.3" y="135.4">ADR0</text>
<text x="231.3" y="137.9">ADR1</text>
<text x="219.5" y="140.5">CH4-</text>
<text x="227.8" y="141.5" transform="rotate(-90 227.8 141.5)">VSS</text>
<text x="19.6" y="181.5" transform="rotate(-90 19.6 181.5)">D1</text>
<text x="24.7" y="183.3" transform="rotate(-90 24.7 183.3)">BZV55C</text>
</g>
</svg>
